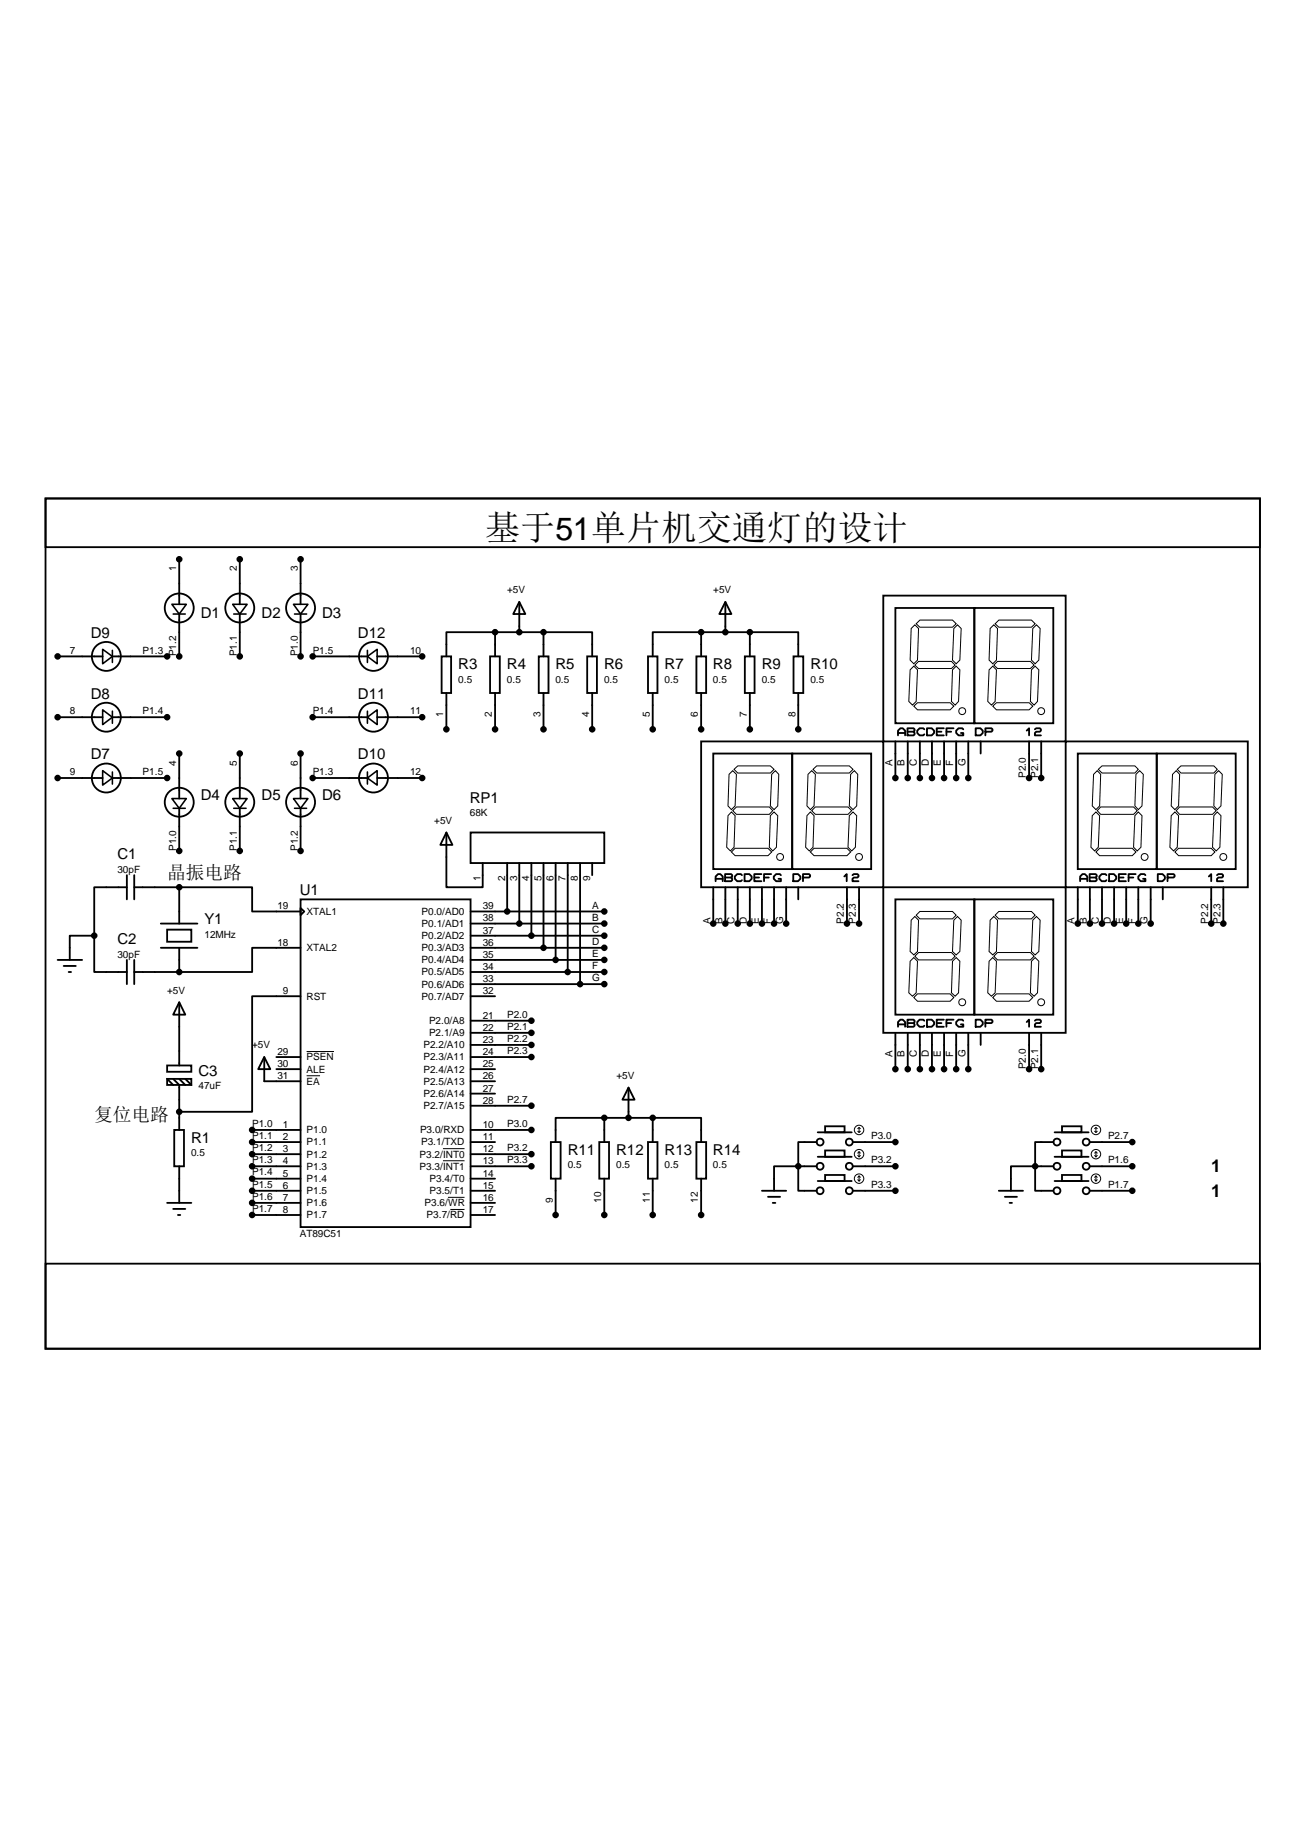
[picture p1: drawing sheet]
<svg xmlns="http://www.w3.org/2000/svg" width="210mm" height="297mm" viewBox="0 0 210 297" stroke-linecap="round" stroke-linejoin="round" font-family="sans-serif">
<g fill="none" stroke="#000" stroke-width=".3">
<path d="M7.3 80.2h195.3v136.7h-195.3zM7.3 80.2h195.3v7.8h-195.3zM28.8 89.9v7.3M28.8 98.7v6.9M38.6 89.9v7.3M38.6 98.7v6.9M48.3 89.9v7.3M48.3 98.7v6.9M83.5 96.8l1 1.9h-2zM83.5 96.8v4.9M116.7 96.8l.9 1.9h-1.9zM116.7 96.8v4.9"/>
<path d="M142.1 95.8h29.3v23.4h-29.3zM144 97.8h12.7v18.5h-12.7zM156.7 97.8h12.7v18.5h-12.7zM9.3 105.6h7.2M9.3 115.3h7.2M18.1 105.6h8.8M18.1 115.3h8.8M50.3 105.6h8.8M50.3 115.3h8.8M60.7 105.6h7.2M60.7 115.3h7.2M71 105.6h1.6v5.8h-1.6z"/>
<path d="M71.8 111.4v5.9M78.8 105.6h1.6v5.8h-1.6zM79.6 101.7h-7.8v3.9M79.6 101.7v3.9M79.6 111.4v5.9M79.6 101.7h7.8M86.7 105.6h1.5v5.8h-1.5zM87.4 101.7h7.8v3.9M87.4 101.7v3.9M87.4 111.4v5.9M94.4 105.6h1.6v5.8h-1.6zM95.2 111.4v5.9"/>
<path d="M104.2 105.6h1.5v5.8h-1.5zM105 111.4v5.9M112 105.6h1.6v5.8h-1.6zM112.8 119.2h29.3v23.5h-29.3zM112.8 101.7h-7.8v3.9M112.8 101.7h7.8M112.8 101.7v3.9M112.8 111.4v5.9M119.8 105.6h1.6v5.8h-1.6zM120.6 101.7h7.8v3.9M120.6 101.7v3.9M120.6 111.4v5.9"/>
<path d="M127.6 105.6h1.6v5.8h-1.6zM128.4 111.4v5.9M144 119.2v5.9M144.4 118.3v-.8l.4-.4h.4l.4 .4v.8M144.4 117.9h1.2M146 117.1h.9l.2 .2v.2l-.2 .2 .2 .4-.2 .2h-.9zM146 117.7h.9M146 119.2v5.9M148 119.2v5.9M148.7 117.3l-.2-.2h-.6l-.4 .4v.4l.4 .4h.6l.2-.2M149.1 117.1h.8l.3 .4v.4l-.3 .4h-.8zM149.9 119.2v5.9"/>
<path d="M150.7 117.7h.7M151.8 117.1h-1.1v1.2h1.1M151.8 119.2v5.9M152.2 117.7h.8M153.4 117.1h-1.2v1.2M153.8 119.2v5.9M154.9 117.3l-.1-.2h-.6l-.4 .4v.4l.4 .4h.7v-.4h-.3M155.7 119.2v5.9M156.9 117.1h.8l.4 .4v.4l-.4 .4h-.8zM157.7 119.2v2M158.5 117.7h1l.1-.2v-.2l-.1-.2h-1v1.2M165.1 117.5l.4-.4v1.2"/>
<path d="M165.5 119.2v5.9M166.5 117.3l.2-.2h.6l.1 .2v.2l-.1 .2h-.6l-.2 .2v.4h.9M167.5 119.2v5.9M171.4 119.2h29.3v23.5h-29.3zM9.3 125.1h7.2M18.1 125.1h8.8M28.8 121.2v7.2M28.8 130v6.8M38.6 121.2v7.2M38.6 130v6.8M48.3 121.2v7.2M48.3 130v6.8"/>
<path d="M50.3 125.1h8.8M60.7 125.1h7.2M71.8 133.9l1 2h-2zM71.8 133.9v8.8h5.8v-3.9M75.7 133.9h21.5v4.9h-21.5zM81.6 138.8v7.8M83.5 138.8v9.7M85.5 138.8v11.7M87.4 138.8v13.6M89.4 138.8v15.6M91.3 138.8v17.5M93.3 138.8v19.5"/>
<path d="M95.2 138.8v1.9M114.7 121.2h12.7v18.6h-12.7zM127.4 121.2h12.7v18.6h-12.7zM173.4 121.2h12.7v18.6h-12.7zM186.1 121.2h12.7v18.6h-12.7zM9.3 154.4h3.9M10.2 155.3h2M11 156.3h.4M15.2 150.5v5.8h5.2M15.2 150.5h-4v3.9M20.4 142.7h-5.2v7.8M20.4 140.7v3.9"/>
<path d="M20.4 154.4v3.9M21.6 142.7h7.2M21.6 156.3h7.2M21.6 140.7v3.9M21.6 154.4v3.9M25.9 148.5h5.8M25.9 152.4h5.8M26.9 149.5h3.9v2h-3.9zM28.8 142.7h11.8v3.9h7.7M28.8 142.7v5.8M28.8 152.4v3.9M48.3 144.6h27.4v52.7h-27.4z"/>
<path d="M48.3 146l.6 .6-.6 .6zM48.3 152.4h-7.7v3.9h-11.8M75.7 156.3h21.5M75.7 146.6h21.5M75.7 148.5h21.5M75.7 150.5h21.5M75.7 152.4h21.5M75.7 154.4h21.5M75.7 158.3h21.5M114.7 142.7v5.8M115.1 141.7v-.7l.4-.4h.4l.3 .4v.7M115.1 141.3h1.1"/>
<path d="M116.6 140.6h1l.2 .1v.3l-.2 .1 .2 .4-.2 .2h-1zM116.6 141.1h1M116.7 142.7v5.8M118.7 142.7v5.8M119.3 140.7l-.1-.1h-.6l-.4 .4v.3l.4 .4h.6l.1-.2M119.8 140.6h.7l.4 .4v.3l-.4 .4h-.7zM120.6 142.7v5.8M121.3 141.1h.8M122.5 140.6h-1.2v1.1h1.2M122.6 142.7v5.8M122.9 141.1h.8M124 140.6h-1.1v1.1"/>
<path d="M124.5 142.7v5.8M125.6 140.7l-.2-.1h-.6l-.3 .4v.3l.3 .4h.8v-.4h-.4M126.4 142.7v5.8M127.6 140.6h.8l.3 .4v.3l-.3 .4h-.8zM128.4 142.7v1.9M129.2 141.1h.9l.2-.1v-.3l-.2-.1h-.9v1.1M135.8 141l.4-.4v1.1M136.2 142.7v5.8M137.1 140.7l.2-.1h.6l.2 .1v.3l-.2 .1h-.6l-.2 .2v.4h1M138.2 142.7v5.8M142.1 142.7h29.3v23.4h-29.3zM144 144.6h12.7v18.6h-12.7z"/>
<path d="M156.7 144.6h12.7v18.6h-12.7zM173.4 142.7v5.8M173.7 141.7v-.7l.4-.4h.4l.4 .4v.7M173.7 141.3h1.2M175.3 140.6h.9l.2 .1v.3l-.2 .1 .2 .4-.2 .2h-.9zM175.3 141.1h.9M175.3 142.7v5.8M177.2 142.7v5.8M178 140.7l-.2-.1h-.6l-.4 .4v.3l.4 .4h.6l.2-.2M178.4 140.6h.8l.3 .4v.3l-.3 .4h-.8zM179.2 142.7v5.8M180 141.1h.7"/>
<path d="M181.1 140.6h-1.1v1.1h1.1M181.1 142.7v5.8M181.5 141.1h.8M182.7 140.6h-1.2v1.1M183.1 142.7v5.8M184.2 140.7l-.1-.1h-.6l-.4 .4v.3l.4 .4h.7v-.4h-.3M185.1 142.7v5.8M186.2 140.6h.8l.4 .4v.3l-.4 .4h-.8zM187 142.7v1.9M187.8 141.1h1l.1-.1v-.3l-.1-.1h-1v1.1M194.4 141l.4-.4v1.1M194.8 142.7v5.8"/>
<path d="M195.7 140.7l.3-.1h.6l.1 .1v.3l-.1 .1h-.6l-.3 .2v.4h1M196.8 142.7v5.8M26.9 171.4h3.9v1h-3.9zM26.9 173.5h3.9v1h-3.9zM26.9 173.5l1 1M27.9 173.5l.9 1v7.2M28.8 161.2l1 2h-1.9zM28.8 161.2v10.2M28.8 173.5l1 1M29.8 173.5l1 1M42.5 170l1 1.9h-2zM42.5 170v3.9h5.8"/>
<path d="M44.4 170h3.9M44.4 171.9h3.9M48.3 160.2h-7.7v18.6h-11.8M75.7 173.9h3.9M75.7 164.2h9.8M75.7 166.1h9.8M75.7 168h9.8M75.7 170h9.8M75.7 177.8h9.8M75.7 171.9h3.9M75.7 160.2h3.9M75.7 175.9h3.9"/>
<path d="M97.2 179.8h-7.8v3.9M97.2 179.8v3.9M97.2 179.8h7.8M101.1 174.9l1 2h-2zM101.1 174.9v4.9M105 179.8h7.8v3.9M105 179.8v3.9M144 166.1v5.8M144.4 165.1v-.7l.4-.4h.4l.4 .4v.7M144.4 164.7h1.2M146 164h.9l.2 .2v.2l-.2 .1 .2 .5-.2 .1h-.9zM146 164.5h.9"/>
<path d="M146 166.1v5.8M148 166.1v5.8M148.7 164.2l-.2-.2h-.6l-.4 .4v.3l.4 .4h.6l.2-.1M149.1 164h.8l.3 .4v.3l-.3 .4h-.8zM149.9 166.1v5.8M150.7 164.5h.7M151.8 164h-1.1v1.1h1.1M151.8 166.1v5.8M152.2 164.5h.8M153.4 164h-1.2v1.1M153.8 166.1v5.8M154.9 164.2l-.1-.2h-.6l-.4 .4v.3l.4 .4h.7v-.4h-.3"/>
<path d="M155.7 166.1v5.8M156.9 164h.8l.4 .4v.3l-.4 .4h-.8zM157.7 166.1v1.9M158.5 164.5h1l.1-.1v-.2l-.1-.2h-1v1.1M165.1 164.4l.4-.4v1.1M165.5 166.1v5.8M166.5 164.2l.2-.2h.6l.1 .2v.2l-.1 .1h-.6l-.2 .2v.4h.9M167.5 166.1v5.8M26.9 193.4h3.9M27.9 194.4h1.9M28 181.7h1.6v5.9h-1.6zM28.6 195.4h.4"/>
<path d="M28.8 187.6v5.8M40.6 191.5h7.7M40.6 189.6h7.7M40.6 185.6h7.7M40.6 187.6h7.7M40.6 183.7h7.7M40.6 181.7h7.7M40.6 193.4h7.7M40.6 195.4h7.7M75.7 191.5h3.9M75.7 189.6h3.9M75.7 185.6h9.8"/>
<path d="M75.7 187.6h9.8M75.7 183.7h3.9M75.7 181.7h9.8M75.7 193.4h3.9M75.7 195.4h3.9M88.6 183.7h1.6v5.9h-1.6zM89.4 189.6v5.8M96.4 183.7h1.6v5.9h-1.6zM97.2 189.6v5.8M104.2 183.7h1.5v5.9h-1.5zM105 189.6v5.8M112 183.7h1.6v5.9h-1.6z"/>
<path d="M112.8 189.6v5.8M122.6 191.5h3.8M123.5 192.5h2M124.3 193.4h.4M128.4 187.6v3.9h3M128.4 187.6h-3.9v3.9M128.4 187.6h3M131.4 183.7h-3v3.9M131.5 182.1h5.5M131.5 186h5.5M131.5 189.9h5.5M132.7 181.1h3.1v1h-3.1z"/>
<path d="M132.7 185h3.1v1h-3.1zM132.7 189h3.1v.9h-3.1zM137.2 191.5h6.8M137.2 187.6h6.8M137.2 183.7h6.8M160.7 191.5h3.8M161.6 192.5h2M162.4 193.4h.4M166.5 187.6v3.9h2.9M166.5 187.6h-3.9v3.9M166.5 187.6h2.9M169.4 183.7h-2.9v3.9"/>
<path d="M169.6 182.1h5.5M169.6 186h5.5M169.6 189.9h5.5M170.8 181.1h3.1v1h-3.1zM170.8 185h3.1v1h-3.1zM170.8 189h3.1v.9h-3.1zM175.3 191.5h6.8M175.3 187.6h6.8M175.3 183.7h6.8M7.3 203.2h195.3v13.7h-195.3z"/>
<circle cx="28.8" cy="97.8" r="2.33"/>
<circle cx="38.6" cy="97.8" r="2.33"/>
<circle cx="48.3" cy="97.8" r="2.33"/>
<circle cx="17.1" cy="115.3" r="2.33"/>
<circle cx="17.1" cy="105.6" r="2.33"/>
<circle cx="60.1" cy="115.3" r="2.33"/>
<circle cx="60.1" cy="105.6" r="2.33"/>
<circle cx="17.1" cy="125.1" r="2.33"/>
<circle cx="28.8" cy="129" r="2.33"/>
<circle cx="38.6" cy="129" r="2.33"/>
<circle cx="48.3" cy="129" r="2.33"/>
<circle cx="60.1" cy="125.1" r="2.33"/>
<circle cx="131.9" cy="183.7" r=".56"/>
<circle cx="131.9" cy="187.6" r=".56"/>
<circle cx="131.9" cy="191.5" r=".56"/>
<circle cx="136.6" cy="183.7" r=".56"/>
<circle cx="136.6" cy="187.6" r=".56"/>
<circle cx="136.6" cy="191.5" r=".56"/>
<circle cx="170" cy="183.7" r=".56"/>
<circle cx="170" cy="187.6" r=".56"/>
<circle cx="170" cy="191.5" r=".56"/>
<circle cx="174.7" cy="183.7" r=".56"/>
<circle cx="174.7" cy="187.6" r=".56"/>
<circle cx="174.7" cy="191.5" r=".56"/>
</g>
<g fill="none" stroke="#000" stroke-width=".16">
<path d="M148 99.7h5.2l.6 .6-.6 .6h-5.2l-.6-.6zM146.4 107.7l.6-.6 .6 .6-.2 5.1-.6 .6-.6-.6zM146.6 101.1l.6-.6 .5 .6-.1 5.1-.6 .6-.6-.6zM147 113.6l.6-.6h5.2l.6 .6-.6 .6h-5.2zM147.7 106.4h5.3l.6 .6-.6 .5h-5.3l-.5-.5zM153.2 107.7l.6-.6 .6 .6-.2 5.1-.6 .6-.6-.6zM153.4 101.1l.6-.6 .6 .6-.2 5.1-.6 .6-.6-.6zM159.1 107.7l.6-.6 .6 .6-.2 5.1-.6 .6-.6-.6zM159.3 101.1l.6-.6 .5 .6-.1 5.1-.6 .6-.6-.6zM159.7 113.6l.6-.6h5.2l.6 .6-.6 .6h-5.2zM159.9 107l.5-.6h5.3l.6 .6-.6 .5h-5.3zM160.1 100.3l.6-.6h5.2l.6 .6-.6 .6h-5.2z"/>
<path d="M165.9 107.7l.6-.6 .6 .6-.2 5.1-.6 .6-.6-.6zM166.7 100.5l.6 .6-.2 5.1-.6 .6-.6-.6 .2-5.1zM117.3 124.5l.6-.6 .5 .6-.2 5.1-.6 .6-.5-.6zM117.6 137l.6-.6h5.3l.6 .6-.6 .6h-5.3zM117.6 130.6l.6 .6-.1 5.1-.6 .5-.6-.5 .2-5.1zM117.9 130.4l.5-.6h5.3l.6 .6-.6 .6h-5.3zM118.1 123.7l.6-.5h5.2l.6 .5-.6 .6h-5.2zM123.9 131.2l.6-.6 .6 .6-.2 5.1-.6 .5-.6-.5zM124.1 124.5l.6-.6 .6 .6-.2 5.1-.6 .6-.6-.6zM130 124.5l.6-.6 .5 .6-.2 5.1-.6 .6-.5-.6zM130.3 137l.6-.6h5.3l.6 .6-.6 .6h-5.3zM130.3 130.6l.6 .6-.1 5.1-.6 .5-.6-.5 .2-5.1z"/>
<path d="M130.6 130.4l.5-.6h5.3l.6 .6-.6 .6h-5.3zM130.8 123.7l.6-.5h5.2l.6 .5-.6 .6h-5.2zM136.6 131.2l.6-.6 .6 .6-.2 5.1-.6 .5-.6-.5zM136.8 124.5l.6-.6 .6 .6-.2 5.1-.6 .6-.6-.6zM175.7 131.2l.6-.6 .6 .6-.2 5.1-.6 .5-.6-.5zM175.9 124.5l.6-.6 .5 .6-.1 5.1-.6 .6-.6-.6zM176.3 137l.6-.6h5.2l.6 .6-.6 .6h-5.2zM176.7 123.7l.5-.5h5.3l.6 .5-.6 .6h-5.3zM177 129.8h5.3l.6 .6-.6 .6h-5.3l-.5-.6zM182.7 124.5l.6-.6 .6 .6-.2 5.1-.6 .6-.6-.6zM183.1 130.6l.6 .6-.2 5.1-.6 .5-.6-.5 .2-5.1zM188.6 124.5l.6-.6 .5 .6-.1 5.1-.6 .6-.6-.6z"/>
<path d="M189 137l.6-.6h5.2l.6 .6-.6 .6h-5.2zM189 130.6l.6 .6-.2 5.1-.6 .5-.6-.5 .2-5.1zM189.4 123.7l.5-.5h5.3l.6 .5-.6 .6h-5.3zM189.7 129.8h5.3l.6 .6-.6 .6h-5.3l-.5-.6zM195.4 124.5l.6-.6 .6 .6-.2 5.1-.6 .6-.6-.6zM195.8 130.6l.6 .6-.2 5.1-.6 .5-.6-.5 .2-5.1zM146.4 154.6l.6-.6 .6 .6-.2 5.1-.6 .5-.6-.5zM147.2 147.4l.5 .6-.1 5-.6 .6-.6-.6 .2-5zM147.6 159.8h5.2l.6 .6-.6 .6h-5.2l-.6-.6zM147.7 153.2h5.3l.6 .6-.6 .6h-5.3l-.5-.6zM148 146.6h5.2l.6 .6-.6 .6h-5.2l-.6-.6zM153.8 154l.6 .6-.2 5.1-.6 .5-.6-.5 .2-5.1z"/>
<path d="M154 147.4l.6 .6-.2 5-.6 .6-.6-.6 .2-5zM159.1 154.6l.6-.6 .6 .6-.2 5.1-.6 .5-.6-.5zM159.9 147.4l.5 .6-.1 5-.6 .6-.6-.6 .2-5zM160.3 159.8h5.2l.6 .6-.6 .6h-5.2l-.6-.6zM160.4 153.2h5.3l.6 .6-.6 .6h-5.3l-.5-.6zM160.7 146.6h5.2l.6 .6-.6 .6h-5.2l-.6-.6zM166.5 154l.6 .6-.2 5.1-.6 .5-.6-.5 .2-5.1zM166.7 147.4l.6 .6-.2 5-.6 .6-.6-.6 .2-5zM49.3 173h2.2M49.3 169.1h4.4M71.2 184.7h3.5M71.2 186.7h3.5"/>
<path d="M72.1 192.6h2.6M72.4 194.5h2.3M138 181.9l.2 .2M138 185.8l.2 .2M138 189.7l.2 .2M138.2 181.3v.8M138.2 185.2v.8M138.2 189.1v.8M138.2 181.3l-.2 .2M138.2 181.3l.2 .2M138.2 185.2l-.2 .2M138.2 185.2l.2 .2"/>
<path d="M138.2 189.1l-.2 .2M138.2 189.1l.2 .2M138.4 181.9l-.2 .2M138.4 185.8l-.2 .2M138.4 189.7l-.2 .2M176.1 181.9l.2 .2M176.1 185.8l.2 .2M176.1 189.7l.2 .2M176.3 181.3v.8M176.3 185.2v.8M176.3 189.1v.8M176.3 181.3l-.2 .2"/>
<path d="M176.3 181.3l.2 .2M176.3 185.2l-.2 .2M176.3 185.2l.2 .2M176.3 189.1l-.2 .2M176.3 189.1l.2 .2M176.5 181.9l-.2 .2M176.5 185.8l-.2 .2M176.5 189.7l-.2 .2"/>
<circle cx="154.8" cy="114.4" r=".56"/>
<circle cx="167.5" cy="114.4" r=".56"/>
<circle cx="125.5" cy="137.8" r=".56"/>
<circle cx="138.2" cy="137.8" r=".56"/>
<circle cx="184.1" cy="137.8" r=".56"/>
<circle cx="196.8" cy="137.8" r=".56"/>
<circle cx="154.8" cy="161.2" r=".56"/>
<circle cx="167.5" cy="161.2" r=".56"/>
<circle cx="138.2" cy="181.7" r=".76"/>
<circle cx="138.2" cy="185.6" r=".76"/>
<circle cx="138.2" cy="189.5" r=".76"/>
<circle cx="176.3" cy="181.7" r=".76"/>
<circle cx="176.3" cy="185.6" r=".76"/>
<circle cx="176.3" cy="189.5" r=".76"/>
</g>
<g fill="#000" stroke="#000" stroke-width=".3">
<circle cx="28.8" cy="89.9" r=".38"/>
<circle cx="38.6" cy="89.9" r=".38"/>
<circle cx="48.3" cy="89.9" r=".38"/>
<circle cx="9.3" cy="105.6" r=".38"/>
<circle cx="9.3" cy="115.3" r=".38"/>
<circle cx="26.9" cy="105.6" r=".38"/>
<circle cx="26.9" cy="115.3" r=".38"/>
<circle cx="28.8" cy="105.6" r=".38"/>
<circle cx="38.6" cy="105.6" r=".38"/>
<circle cx="48.3" cy="105.6" r=".38"/>
<circle cx="50.3" cy="105.6" r=".38"/>
<circle cx="50.3" cy="115.3" r=".38"/>
<circle cx="67.9" cy="105.6" r=".38"/>
<circle cx="67.9" cy="115.3" r=".38"/>
<circle cx="71.8" cy="117.3" r=".38"/>
<circle cx="79.6" cy="101.7" r=".38"/>
<circle cx="79.6" cy="117.3" r=".38"/>
<circle cx="83.5" cy="101.7" r=".38"/>
<circle cx="87.4" cy="101.7" r=".38"/>
<circle cx="87.4" cy="117.3" r=".38"/>
<circle cx="95.3" cy="117.3" r=".38"/>
<circle cx="105" cy="117.3" r=".38"/>
<circle cx="112.8" cy="101.7" r=".38"/>
<circle cx="112.8" cy="117.3" r=".38"/>
<circle cx="116.7" cy="101.7" r=".38"/>
<circle cx="120.6" cy="101.7" r=".38"/>
<circle cx="120.6" cy="117.3" r=".38"/>
<circle cx="128.4" cy="117.3" r=".38"/>
<circle cx="9.3" cy="125.1" r=".38"/>
<circle cx="26.9" cy="125.1" r=".38"/>
<circle cx="28.8" cy="121.2" r=".38"/>
<circle cx="28.8" cy="136.8" r=".38"/>
<circle cx="38.6" cy="121.2" r=".38"/>
<circle cx="38.6" cy="136.8" r=".38"/>
<circle cx="48.3" cy="121.2" r=".38"/>
<circle cx="48.3" cy="136.8" r=".38"/>
<circle cx="50.3" cy="125.1" r=".38"/>
<circle cx="67.9" cy="125.1" r=".38"/>
<circle cx="144" cy="125.1" r=".38"/>
<circle cx="146" cy="125.1" r=".38"/>
<circle cx="148" cy="125.1" r=".38"/>
<circle cx="149.9" cy="125.1" r=".38"/>
<circle cx="151.9" cy="125.1" r=".38"/>
<circle cx="153.8" cy="125.1" r=".38"/>
<circle cx="155.7" cy="125.1" r=".38"/>
<circle cx="165.5" cy="125.1" r=".38"/>
<circle cx="167.5" cy="125.1" r=".38"/>
<circle cx="15.2" cy="150.5" r=".38"/>
<circle cx="28.8" cy="156.3" r=".38"/>
<circle cx="28.8" cy="142.7" r=".38"/>
<circle cx="81.6" cy="146.6" r=".38"/>
<circle cx="83.5" cy="148.5" r=".38"/>
<circle cx="85.5" cy="150.5" r=".38"/>
<circle cx="87.4" cy="152.4" r=".38"/>
<circle cx="89.4" cy="154.4" r=".38"/>
<circle cx="91.3" cy="156.3" r=".38"/>
<circle cx="93.3" cy="158.3" r=".38"/>
<circle cx="97.2" cy="156.3" r=".38"/>
<circle cx="97.2" cy="150.5" r=".38"/>
<circle cx="97.2" cy="146.6" r=".38"/>
<circle cx="97.2" cy="152.4" r=".38"/>
<circle cx="97.2" cy="148.5" r=".38"/>
<circle cx="97.2" cy="158.3" r=".38"/>
<circle cx="97.2" cy="154.4" r=".38"/>
<circle cx="114.7" cy="148.5" r=".38"/>
<circle cx="116.7" cy="148.5" r=".38"/>
<circle cx="118.7" cy="148.5" r=".38"/>
<circle cx="120.6" cy="148.5" r=".38"/>
<circle cx="122.6" cy="148.5" r=".38"/>
<circle cx="124.5" cy="148.5" r=".38"/>
<circle cx="126.5" cy="148.5" r=".38"/>
<circle cx="136.2" cy="148.5" r=".38"/>
<circle cx="138.2" cy="148.5" r=".38"/>
<circle cx="173.4" cy="148.5" r=".38"/>
<circle cx="175.3" cy="148.5" r=".38"/>
<circle cx="177.3" cy="148.5" r=".38"/>
<circle cx="179.2" cy="148.5" r=".38"/>
<circle cx="181.1" cy="148.5" r=".38"/>
<circle cx="183.1" cy="148.5" r=".38"/>
<circle cx="185.1" cy="148.5" r=".38"/>
<circle cx="194.8" cy="148.5" r=".38"/>
<circle cx="196.8" cy="148.5" r=".38"/>
<circle cx="28.8" cy="178.8" r=".38"/>
<circle cx="85.5" cy="166.1" r=".38"/>
<circle cx="85.5" cy="168" r=".38"/>
<circle cx="85.5" cy="177.8" r=".38"/>
<circle cx="85.5" cy="170" r=".38"/>
<circle cx="85.5" cy="164.1" r=".38"/>
<circle cx="97.2" cy="179.8" r=".38"/>
<circle cx="101.1" cy="179.8" r=".38"/>
<circle cx="105" cy="179.8" r=".38"/>
<circle cx="144" cy="171.9" r=".38"/>
<circle cx="146" cy="171.9" r=".38"/>
<circle cx="148" cy="171.9" r=".38"/>
<circle cx="149.9" cy="171.9" r=".38"/>
<circle cx="151.9" cy="171.9" r=".38"/>
<circle cx="153.8" cy="171.9" r=".38"/>
<circle cx="155.7" cy="171.9" r=".38"/>
<circle cx="165.5" cy="171.9" r=".38"/>
<circle cx="167.5" cy="171.9" r=".38"/>
<circle cx="40.6" cy="187.6" r=".38"/>
<circle cx="40.6" cy="191.5" r=".38"/>
<circle cx="40.6" cy="181.7" r=".38"/>
<circle cx="40.6" cy="185.6" r=".38"/>
<circle cx="40.6" cy="193.4" r=".38"/>
<circle cx="40.6" cy="189.5" r=".38"/>
<circle cx="40.6" cy="183.7" r=".38"/>
<circle cx="40.6" cy="195.4" r=".38"/>
<circle cx="85.5" cy="187.6" r=".38"/>
<circle cx="85.5" cy="181.7" r=".38"/>
<circle cx="85.5" cy="185.6" r=".38"/>
<circle cx="89.4" cy="195.4" r=".38"/>
<circle cx="97.2" cy="195.4" r=".38"/>
<circle cx="105" cy="195.4" r=".38"/>
<circle cx="112.8" cy="195.4" r=".38"/>
<circle cx="128.4" cy="187.6" r=".38"/>
<circle cx="144" cy="187.6" r=".38"/>
<circle cx="144" cy="191.5" r=".38"/>
<circle cx="144" cy="183.7" r=".38"/>
<circle cx="166.5" cy="187.6" r=".38"/>
<circle cx="182.1" cy="191.5" r=".38"/>
<circle cx="182.1" cy="187.6" r=".38"/>
<circle cx="182.1" cy="183.7" r=".38"/>
</g>
<g fill="none" stroke="#000" stroke-width=".25">
<path d="M27.6 97.2h2.4l-1.2 1.5zM27.9 98.7h1.9M37.4 97.2h2.4l-1.2 1.5zM37.6 98.7h2M47.2 97.2h2.3l-1.2 1.5zM47.4 98.7h1.9M16.5 104.4l1.6 1.2-1.6 1.2zM16.5 114.2l1.6 1.1-1.6 1.2zM18.1 104.6v1.9M18.1 114.4v1.9M59.1 105.6l1.6-1.2v2.4zM59.1 115.3l1.6-1.1v2.3z"/>
<path d="M59.1 104.6v1.9M59.1 114.4v1.9M16.5 123.9l1.6 1.2-1.6 1.2zM18.1 124.1v2M27.6 128.4h2.4l-1.2 1.6zM27.9 130h1.9M37.4 128.4h2.4l-1.2 1.6zM37.6 130h2M47.2 128.4h2.3l-1.2 1.6zM47.4 130h1.9M59.1 125.1l1.6-1.2v2.4zM59.1 124.1v2"/>
</g>
<text font-size="5.7" x="78" y="86.8">基于51单片机交通灯的设计</text>
<g font-size="3">
<text x="26.9" y="141.3">晶振电路</text>
<text x="15.2" y="180.3">复位电路</text>
</g>
<g font-size="2.8">
<text x="194.8" y="188.5">1</text>
<text x="194.8" y="192.5">1</text>
</g>
<g font-size="2.4">
<text x="32.3" y="99.4">D1</text>
<text x="42.1" y="99.4">D2</text>
<text x="51.8" y="99.4">D3</text>
<text x="14.6" y="102.6">D9</text>
<text x="57.6" y="102.6">D12</text>
<text x="73.7" y="107.6">R3</text>
<text x="81.5" y="107.6">R4</text>
<text x="89.3" y="107.6">R5</text>
<text x="97.2" y="107.6">R6</text>
<text x="106.9" y="107.6">R7</text>
<text x="114.7" y="107.6">R8</text>
<text x="122.5" y="107.6">R9</text>
<text x="130.3" y="107.6">R10</text>
<text x="14.6" y="112.3">D8</text>
<text x="57.6" y="112.3">D11</text>
<text x="14.6" y="122.1">D7</text>
<text x="57.6" y="122.1">D10</text>
<text x="32.3" y="128.7">D4</text>
<text x="42.1" y="128.7">D5</text>
<text x="51.8" y="128.7">D6</text>
<text x="75.6" y="129.1">RP1</text>
<text x="18.9" y="138.1">C1</text>
<text x="32.9" y="148.7">Y1</text>
<text x="48.2" y="144">U1</text>
<text x="18.9" y="151.8">C2</text>
<text x="31.9" y="173">C3</text>
<text x="30.7" y="183.8">R1</text>
<text x="91.3" y="185.7">R11</text>
<text x="99.1" y="185.7">R12</text>
<text x="106.9" y="185.7">R13</text>
<text x="114.7" y="185.7">R14</text>
</g>
<g font-size="1.6">
<text x="28.3" y="91.9" transform="rotate(-90 28.3 91.9)">1</text>
<text x="38.1" y="91.9" transform="rotate(-90 38.1 91.9)">2</text>
<text x="47.9" y="91.9" transform="rotate(-90 47.9 91.9)">3</text>
<text x="81.6" y="95.4">+5V</text>
<text x="114.7" y="95.4">+5V</text>
<text x="11.2" y="105.1">7</text>
<text x="22.9" y="105.1">P1.3</text>
<text x="28.3" y="105.6" transform="rotate(-90 28.3 105.6)">P1.2</text>
<text x="38.1" y="105.6" transform="rotate(-90 38.1 105.6)">P1.1</text>
<text x="47.9" y="105.6" transform="rotate(-90 47.9 105.6)">P1.0</text>
<text x="50.3" y="105.1">P1.5</text>
<text x="66" y="105.1">10</text>
<text x="73.7" y="109.8">0.5</text>
<text x="81.5" y="109.8">0.5</text>
<text x="89.3" y="109.8">0.5</text>
<text x="97.2" y="109.8">0.5</text>
<text x="106.9" y="109.8">0.5</text>
<text x="114.7" y="109.8">0.5</text>
<text x="122.5" y="109.8">0.5</text>
<text x="130.3" y="109.8">0.5</text>
<text x="11.2" y="114.8">8</text>
<text x="22.9" y="114.8">P1.4</text>
<text x="50.3" y="114.8">P1.4</text>
<text x="66" y="114.8">11</text>
<text x="71.3" y="115.3" transform="rotate(-90 71.3 115.3)">1</text>
<text x="79.1" y="115.3" transform="rotate(-90 79.1 115.3)">2</text>
<text x="86.9" y="115.3" transform="rotate(-90 86.9 115.3)">3</text>
<text x="94.7" y="115.3" transform="rotate(-90 94.7 115.3)">4</text>
<text x="104.5" y="115.3" transform="rotate(-90 104.5 115.3)">5</text>
<text x="112.3" y="115.3" transform="rotate(-90 112.3 115.3)">6</text>
<text x="120.1" y="115.3" transform="rotate(-90 120.1 115.3)">7</text>
<text x="127.9" y="115.3" transform="rotate(-90 127.9 115.3)">8</text>
<text x="11.2" y="124.6">9</text>
<text x="22.9" y="124.6">P1.5</text>
<text x="28.3" y="123.2" transform="rotate(-90 28.3 123.2)">4</text>
<text x="38.1" y="123.2" transform="rotate(-90 38.1 123.2)">5</text>
<text x="47.9" y="123.2" transform="rotate(-90 47.9 123.2)">6</text>
<text x="50.3" y="124.6">P1.3</text>
<text x="66" y="124.6">12</text>
<text x="143.6" y="123.2" transform="rotate(-90 143.6 123.2)">A</text>
<text x="145.5" y="123.2" transform="rotate(-90 145.5 123.2)">B</text>
<text x="147.4" y="123.2" transform="rotate(-90 147.4 123.2)">C</text>
<text x="149.4" y="123.2" transform="rotate(-90 149.4 123.2)">D</text>
<text x="151.3" y="123.2" transform="rotate(-90 151.3 123.2)">E</text>
<text x="153.3" y="123.2" transform="rotate(-90 153.3 123.2)">F</text>
<text x="155.3" y="123.2" transform="rotate(-90 155.3 123.2)">G</text>
<text x="165" y="125.1" transform="rotate(-90 165 125.1)">P2.0</text>
<text x="167" y="125.1" transform="rotate(-90 167 125.1)">P2.1</text>
<text x="75.6" y="131.3">68K</text>
<text x="28.3" y="136.8" transform="rotate(-90 28.3 136.8)">P1.0</text>
<text x="38.1" y="136.8" transform="rotate(-90 38.1 136.8)">P1.1</text>
<text x="47.9" y="136.8" transform="rotate(-90 47.9 136.8)">P1.2</text>
<text x="69.8" y="132.5">+5V</text>
<text x="18.9" y="140.4">30pF</text>
<text x="77.3" y="141.6" transform="rotate(-90 77.3 141.6)">1</text>
<text x="81.2" y="141.6" transform="rotate(-90 81.2 141.6)">2</text>
<text x="83.2" y="141.6" transform="rotate(-90 83.2 141.6)">3</text>
<text x="85.1" y="141.6" transform="rotate(-90 85.1 141.6)">4</text>
<text x="87.1" y="141.6" transform="rotate(-90 87.1 141.6)">5</text>
<text x="89" y="141.6" transform="rotate(-90 89 141.6)">6</text>
<text x="91" y="141.6" transform="rotate(-90 91 141.6)">7</text>
<text x="93" y="141.6" transform="rotate(-90 93 141.6)">8</text>
<text x="94.9" y="141.6" transform="rotate(-90 94.9 141.6)">9</text>
<text x="44.6" y="146.2">19</text>
<text x="49.3" y="147.1">XTAL1</text>
<text x="67.8" y="147.1">P0.0/AD0</text>
<text x="67.8" y="149.1">P0.1/AD1</text>
<text x="77.6" y="146.2">39</text>
<text x="77.6" y="148.2">38</text>
<text x="95.2" y="146.1">A</text>
<text x="95.2" y="148.1">B</text>
<text x="95.2" y="150">C</text>
<text x="114.3" y="148.5" transform="rotate(-90 114.3 148.5)">A</text>
<text x="116.2" y="148.5" transform="rotate(-90 116.2 148.5)">B</text>
<text x="118.2" y="148.5" transform="rotate(-90 118.2 148.5)">C</text>
<text x="120.1" y="148.5" transform="rotate(-90 120.1 148.5)">D</text>
<text x="122" y="148.5" transform="rotate(-90 122 148.5)">E</text>
<text x="124" y="148.5" transform="rotate(-90 124 148.5)">F</text>
<text x="125.9" y="148.5" transform="rotate(-90 125.9 148.5)">G</text>
<text x="135.7" y="148.5" transform="rotate(-90 135.7 148.5)">P2.2</text>
<text x="137.7" y="148.5" transform="rotate(-90 137.7 148.5)">P2.3</text>
<text x="172.8" y="148.5" transform="rotate(-90 172.8 148.5)">A</text>
<text x="174.8" y="148.5" transform="rotate(-90 174.8 148.5)">B</text>
<text x="176.7" y="148.5" transform="rotate(-90 176.7 148.5)">C</text>
<text x="178.7" y="148.5" transform="rotate(-90 178.7 148.5)">D</text>
<text x="180.7" y="148.5" transform="rotate(-90 180.7 148.5)">E</text>
<text x="182.6" y="148.5" transform="rotate(-90 182.6 148.5)">F</text>
<text x="184.6" y="148.5" transform="rotate(-90 184.6 148.5)">G</text>
<text x="194.4" y="148.5" transform="rotate(-90 194.4 148.5)">P2.2</text>
<text x="196.3" y="148.5" transform="rotate(-90 196.3 148.5)">P2.3</text>
<text x="18.9" y="154">30pF</text>
<text x="32.9" y="150.8">12MHz</text>
<text x="44.6" y="152.1">18</text>
<text x="49.3" y="153">XTAL2</text>
<text x="67.8" y="151">P0.2/AD2</text>
<text x="67.8" y="153">P0.3/AD3</text>
<text x="67.8" y="154.9">P0.4/AD4</text>
<text x="77.6" y="150.1">37</text>
<text x="77.6" y="152.1">36</text>
<text x="77.6" y="154">35</text>
<text x="77.6" y="156">34</text>
<text x="95.2" y="151.9">D</text>
<text x="95.2" y="153.9">E</text>
<text x="95.2" y="155.8">F</text>
<text x="26.9" y="159.8">+5V</text>
<text x="45.5" y="159.9">9</text>
<text x="49.3" y="160.8">RST</text>
<text x="67.8" y="156.9">P0.5/AD5</text>
<text x="67.8" y="158.8">P0.6/AD6</text>
<text x="67.8" y="160.8">P0.7/AD7</text>
<text x="77.6" y="157.9">33</text>
<text x="77.6" y="159.9">32</text>
<text x="95.2" y="157.8">G</text>
<text x="69" y="164.7">P2.0/A8</text>
<text x="69" y="166.7">P2.1/A9</text>
<text x="77.6" y="163.8">21</text>
<text x="77.6" y="165.8">22</text>
<text x="77.6" y="167.7">23</text>
<text x="81.6" y="163.6">P2.0</text>
<text x="81.6" y="165.6">P2.1</text>
<text x="81.6" y="167.5">P2.2</text>
<text x="40.6" y="168.6">+5V</text>
<text x="44.6" y="171.6">30</text>
<text x="44.6" y="173.6">31</text>
<text x="44.6" y="169.7">29</text>
<text x="49.3" y="172.5">ALE</text>
<text x="49.3" y="170.5">PSEN</text>
<text x="68.1" y="168.6">P2.2/A10</text>
<text x="68.1" y="170.5">P2.3/A11</text>
<text x="68.1" y="172.5">P2.4/A12</text>
<text x="77.6" y="169.7">24</text>
<text x="77.6" y="171.6">25</text>
<text x="77.6" y="173.6">26</text>
<text x="81.6" y="169.5">P2.3</text>
<text x="99.1" y="173.5">+5V</text>
<text x="143.6" y="170" transform="rotate(-90 143.6 170)">A</text>
<text x="145.5" y="170" transform="rotate(-90 145.5 170)">B</text>
<text x="147.4" y="170" transform="rotate(-90 147.4 170)">C</text>
<text x="149.4" y="170" transform="rotate(-90 149.4 170)">D</text>
<text x="151.3" y="170" transform="rotate(-90 151.3 170)">E</text>
<text x="153.3" y="170" transform="rotate(-90 153.3 170)">F</text>
<text x="155.3" y="170" transform="rotate(-90 155.3 170)">G</text>
<text x="165" y="171.9" transform="rotate(-90 165 171.9)">P2.0</text>
<text x="167" y="171.9" transform="rotate(-90 167 171.9)">P2.1</text>
<text x="31.9" y="175.2">47uF</text>
<text x="49.3" y="174.4">EA</text>
<text x="68.1" y="178.4">P2.7/A15</text>
<text x="68.1" y="174.4">P2.5/A13</text>
<text x="68.1" y="176.4">P2.6/A14</text>
<text x="77.6" y="177.5">28</text>
<text x="77.6" y="175.5">27</text>
<text x="81.6" y="177.3">P2.7</text>
<text x="30.7" y="186">0.5</text>
<text x="40.6" y="185.2">P1.2</text>
<text x="40.6" y="183.2">P1.1</text>
<text x="40.6" y="181.2">P1.0</text>
<text x="45.5" y="181.4">1</text>
<text x="45.5" y="183.3">2</text>
<text x="45.5" y="185.3">3</text>
<text x="49.3" y="182.3">P1.0</text>
<text x="49.3" y="184.2">P1.1</text>
<text x="67.6" y="182.3">P3.0/RXD</text>
<text x="67.7" y="184.2">P3.1/TXD</text>
<text x="77.6" y="181.4">10</text>
<text x="77.6" y="183.3">11</text>
<text x="77.6" y="185.3">12</text>
<text x="81.6" y="185.2">P3.2</text>
<text x="81.6" y="181.2">P3.0</text>
<text x="140.1" y="183.2">P3.0</text>
<text x="178.2" y="183.2">P2.7</text>
<text x="40.6" y="191">P1.5</text>
<text x="40.6" y="189">P1.4</text>
<text x="40.6" y="187.1">P1.3</text>
<text x="45.5" y="187.2">4</text>
<text x="45.5" y="189.2">5</text>
<text x="45.5" y="191.2">6</text>
<text x="49.3" y="186.2">P1.2</text>
<text x="49.3" y="188.1">P1.3</text>
<text x="49.3" y="190.1">P1.4</text>
<text x="67.5" y="186.2">P3.2/INT0</text>
<text x="67.5" y="188.1">P3.3/INT1</text>
<text x="69.1" y="190.1">P3.4/T0</text>
<text x="77.6" y="187.2">13</text>
<text x="77.6" y="189.2">14</text>
<text x="77.6" y="191.2">15</text>
<text x="81.6" y="187.1">P3.3</text>
<text x="91.3" y="187.9">0.5</text>
<text x="99.1" y="187.9">0.5</text>
<text x="106.9" y="187.9">0.5</text>
<text x="114.7" y="187.9">0.5</text>
<text x="140.1" y="187.1">P3.2</text>
<text x="140.1" y="191">P3.3</text>
<text x="178.2" y="187.1">P1.6</text>
<text x="178.2" y="191">P1.7</text>
<text x="40.6" y="192.9">P1.6</text>
<text x="40.6" y="194.9">P1.7</text>
<text x="45.5" y="193.1">7</text>
<text x="45.5" y="195.1">8</text>
<text x="49.3" y="192.1">P1.5</text>
<text x="49.3" y="194">P1.6</text>
<text x="49.3" y="195.9">P1.7</text>
<text x="68.3" y="194">P3.6/WR</text>
<text x="68.6" y="195.9">P3.7/RD</text>
<text x="69.1" y="192.1">P3.5/T1</text>
<text x="77.6" y="195.1">17</text>
<text x="77.6" y="193.1">16</text>
<text x="88.9" y="193.4" transform="rotate(-90 88.9 193.4)">9</text>
<text x="96.7" y="193.4" transform="rotate(-90 96.7 193.4)">10</text>
<text x="104.5" y="193.4" transform="rotate(-90 104.5 193.4)">11</text>
<text x="112.3" y="193.4" transform="rotate(-90 112.3 193.4)">12</text>
<text x="48.2" y="199">AT89C51</text>
</g>
</svg>
